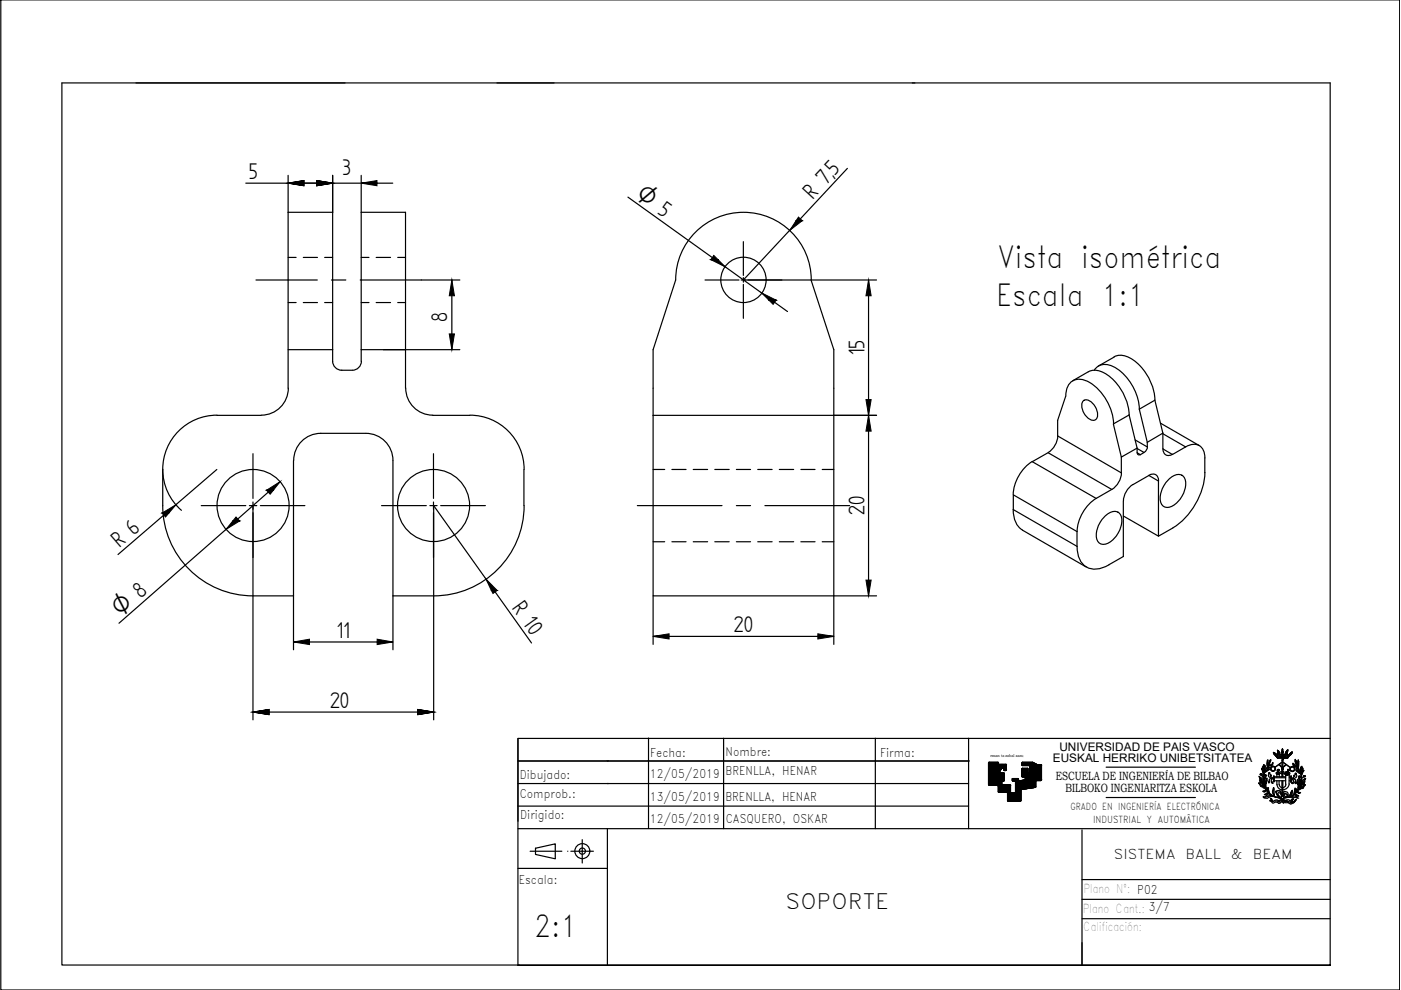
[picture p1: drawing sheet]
<svg xmlns="http://www.w3.org/2000/svg" width="297mm" height="210mm" viewBox="0 0 297 210" stroke-linecap="round" stroke-linejoin="round" font-family="sans-serif">
<!-- layer: 0 -->
<g fill="none" stroke="#000" stroke-width=".25">
<path d="M.2 0h296.6v209.9h-296.6zM61.1 38.8h3.3M67.1 38.8h3.4M149.5 59.4h7.2M157.1 59.4h1M157.6 51.2v7.2M157.6 58.9v.9M158.6 59.4h7.2M157.6 60.3v7.2M53.6 96.2v9.5M91.9 96.2v9.5M42.7 107.2h9.4"/>
<path d="M52.9 107.2h1.5M53.6 106.4v1.6M53.6 108.7v9.5M55.2 107.2h9.4M80.9 107.2h9.5M91.1 107.2h1.6M91.9 106.4v1.6M91.9 108.7v9.5M93.4 107.2h9.5M53.6 151h3.4M88.6 151h3.3M209.6 165.7h2.8"/>
<path d="M209.6 165.5h3.3M209.6 165.4h3.3M209.6 165.3h3.3M209.6 165.2h3.3M209.6 165.1h3.3M209.6 165h3.3M209.6 164.9h3.3M209.6 164.8h3.3M209.6 164.7h3.3M209.6 164.6h3.3M209.6 164.5h3.3M209.6 164.4h3.3"/>
<path d="M209.6 164.3h3.3M209.6 164.2h3.3M209.6 164.1h3.3M209.6 164h3.3M209.6 163.9h3.3M209.6 163.8h2.3M209.6 163.7h2.3M209.6 163.5h2.4M209.6 163.3h2.5M209.6 163.2h2.6M209.6 163h2.7M209.6 162.8h3.8"/>
<path d="M209.6 162.7h3.8M209.6 162.6h3.8M209.6 162.5h3.8M209.6 162.4h3.8M209.6 162.3h3.8M209.6 162.2h3.8M209.6 162h2.1v6M209.6 162h2.1M209.6 161.9h2.1M209.6 161.8h2.1M209.6 166.4v-4.7h2.1l-.1 4.9h2.6M209.6 165.8h2.8"/>
<path d="M209.6 165.9h2.8M209.6 166h2.8M209.6 166.1h2.8M209.6 166.2h2.8M209.6 166.3h2.8M209.6 166.4h2.8v1.6M209.6 166.4h4.6l-.1 3.5M209.7 161.6v4.9M209.8 161.6v4.9M209.9 161.6v4.9M210 161.6v4.9M210.1 161.6v4.9"/>
<path d="M210.2 161.6v4.9M210.3 161.6v4.9M210.4 161.6v4.9M210.5 161.6v4.9M210.6 161.6v4.9M210.7 161.6v4.9M210.8 161.6v4.9M210.9 161.6v4.9M211 161.6v4.9M211.1 161.6v4.9M211.2 161.6v4.9M211.3 161.6v4.9"/>
<path d="M211.4 161.6v4.9M211.5 161.6v4.9h2.7M211.6 166.6h2.6M211.6 161.6v4.9M211.7 166.7h2.5M211.7 166.8h2.5M211.7 166.9h2.5M211.7 167h2.5M211.7 167.1h2.5M211.7 167.2h2.5M211.7 167.3h2.5M211.7 167.4h2.5"/>
<path d="M211.7 167.5h2.5M211.7 167.6h2.5M211.7 167.7h2.5M211.7 167.8h2.5M211.7 167.9h2.5M211.7 168h2.5M211.8 162.1v5.9M211.9 162.1v5.9M211.9 162.1v1.5h-2.3M211.9 163.8v4.2M212 162.1v1.4h-2.4M212 163.8v4.2"/>
<path d="M212 163.9v4.1M212.1 163.3l-2.5 .1M212.1 162.1l-.1 1.4M212.1 162.1v1.2M212.1 163.9v4.1M212.2 162.1v1h-2.6M212.2 163.9v4.1M212.3 163.9v4.1M212.3 162.1v1M212.4 162.1v.8M212.4 163.9v4.1M212.4 163.9v1.8h-2.8"/>
<path d="M212.4 162.1v.8h-2.8M212.5 162.1v.8M212.5 163.9v1.7M212.5 166.4v1.6M212.6 162.1v.8M212.6 163.9v1.7M212.6 166.4v1.6M212.7 162.1v.8h.7M212.7 163.9v1.7M212.7 166.4v1.6M212.8 162.1v.8M212.8 163.9v1.7"/>
<path d="M212.8 166.4v1.6M212.8 163.9v1.7h-3.2M212.8 163.3h.6M212.8 163.2h.6M212.8 163.1h.6M212.8 163h.6M212.8 162.1v.9h.6M212.9 162.1v1.2h.4v-1.2h-3.7M212.9 163.9v1.6M212.9 166.4v1.6M212.9 162.1v1.3M213 162.1v1.3"/>
<path d="M213 166.4v1.6M213.1 162.1v1.3M213.1 166.4v1.6M213.2 162.1v1.3M213.2 166.4v1.6M213.3 166.4v1.6M213.4 166.4v1.6M213.5 166.4v1.6M213.6 168.1h.7v1.8M213.6 166.4v1.7h.8l-.1 1.8M213.6 168.2h2.9M213.6 168.3h2.9"/>
<path d="M213.6 168.4h2.9M213.6 168.5h2.9M213.6 168.6h2.9M213.6 168.7h2.9M213.6 168.8h2.9M213.6 168.9h2.9M213.6 169h2.9M213.6 169.1h2.9M213.6 169.2h2.9M213.6 169.3h2.9M213.6 169.4h2.9M213.6 169.5h2.9"/>
<path d="M213.6 169.6h2.9M213.6 169.8h2.9M213.7 166.4v3.4M213.8 166.4v3.5M213.9 166.4v3.5M214 166.4v3.5M214.2 166.5v3.4M214.5 168.1v1.8M214.6 165.5h1.4v4.4M214.6 165.5h1.3M214.6 165.4h1.3M214.6 165.3h1.3"/>
<path d="M214.6 165.2h1.3M214.6 165.2h1.3v4.7M214.6 168.1v1.8M214.7 165.1v.5M214.7 168.1v1.8M214.7 165.1v.5h4.9M214.8 165.1v.5M214.8 168.1v1.8M214.9 165.1v.5M214.9 168.1v1.8M215 165.1v.5M215 168.1v1.8"/>
<path d="M215.1 165.1v.5M215.1 168.1v1.8M215.2 168.1h1.3M215.2 165.1v.5M215.2 168.1v1.8M215.3 165.7h4.3M215.3 168.1h1.2M215.3 165.1v.6h4.3M215.3 165.8h4.3M215.3 165.9h4.3M215.3 166h4.3M215.3 166.1h4.3"/>
<path d="M215.3 166.2h4.3M215.3 166.3h4.3M215.3 166.4h4.3M215.3 166.5h4.3M215.3 166.6h4.3M215.3 166.7h4.3M215.3 166.8h4.3M215.3 167.2h2.4M215.3 167.5h1.2M215.3 167.6h1.2M215.3 167.7h1.2M215.3 167.8h1.2"/>
<path d="M215.3 167.9h1.2M215.3 168h1.2M215.3 168v1.9M215.3 165.1v4.8M215.4 165.1v4.8M215.5 165.1v4.8M215.6 165.1v4.8M215.7 165.1v4.8M215.8 165.1v4.8M216 165.5v4.4M216.2 165.5v4.4M216.3 165.5v4.4h-2.6v-3.5"/>
<path d="M216.4 165.5v4.4M216.4 165.5v4.3h-2.8M216.5 165.5v1.9h-1.2M216.5 165.5v1.9M216.7 164.6h4.1M216.7 164.5h4.1M216.7 164.4h4.1M216.7 164.3h4.1M216.7 164.2h4.1M216.7 164.1h4.1M216.7 164h4.1M216.7 163.9h1.3"/>
<path d="M216.7 163.8h1.2M216.7 163.7h1.2M216.7 163.6h1.2M216.7 163.5h1.2M216.7 163.3h1.2M216.7 163.2h1.2M216.7 163.1h1.2M216.7 163h1.2M216.7 163h1.2v4.2M216.7 162.2h4.1M216.7 162.2h4M216.7 162.1h3.1v3.4"/>
<path d="M216.7 162h3.1v3.5M216.7 162h2.9M216.7 161.9h2.8v5M216.7 161.9h2.7v5.1M216.7 161.8h2.6v5.2M216.7 161.8h2.5v5.2M216.7 165.5v1.9M216.7 161.6v.7M216.7 162.9v1.8M216.8 161.6v.7M216.8 162.9v1.8M216.8 165.5v1.9"/>
<path d="M216.9 161.6v.7M216.9 162.9v1.8M217 161.6v.7M217 162.9v1.8M217 165.4v1.9M217.1 161.6v.7M217.1 162.9v1.8M217.1 165.4v1.9M217.2 161.6v.7M217.2 162.9v1.8M217.2 165.4v1.9M217.3 162.9v1.8h3.5"/>
<path d="M217.3 161.6v.7M217.3 162.9v1.9h3.5M217.4 165.2h3.4M217.4 165.1h3.4M217.4 165h3.4M217.4 164.9h3.4M217.4 162.9v2h3.4M217.4 161.6v.7M217.4 162.9v4.4M217.5 161.6v.7M217.5 162.9v4.3M217.6 161.6v.7"/>
<path d="M217.6 162.9v4.3M217.7 161.6v.7M217.8 162.9l-.1 4.3M217.8 161.6v.7M217.8 162.9v4.3M217.9 161.6v.7M218.1 161.6v.7M218.1 164v3.1M218.2 161.6v.7M218.2 164v3.1M218.3 161.6v.7M218.3 164v3.1"/>
<path d="M218.3 161.6v.8M218.3 163.9v3.2M218.4 163.9h2.4M218.4 163.8h2.4M218.4 163.7h2.4M218.4 163.6h2.4M218.4 163.5h2.4M218.4 163.3h2.4M218.4 163.2h2.4M218.4 163.1h2.4M218.4 163h2.4M218.4 162.9h2.4"/>
<path d="M218.4 162.8h2.4M218.4 162.7h2.4M218.4 162.6h2.4M218.4 162.5h2.4M218.4 162.4h2.4M218.4 161.6v5.5M218.4 161.6v5.5h-3.1M218.5 161.6v5.5M218.6 161.6v5.5M218.7 161.6v5.5M218.8 161.6v5.5h-3.5M218.9 161.6v5.5"/>
<path d="M218.9 161.6v5.4M219 161.7v5.3M219.1 161.7h-2.4v.6h4.1M219.1 161.7v5.3M219.2 161.8v5.2h-3.9M219.3 161.9v5.1M219.6 161.9v5h-4.3M219.6 165.5h-3.3l-.1 4.4M219.7 162v3.5M219.9 162.1v3.4M220 162.2v3.3M220.1 162.2v3.3"/>
<path d="M220.2 162.2v3.3M220.3 162.2v3.3M220.4 162.2v3.3M220.5 162.2v3.3M220.6 162.2v3.3M220.7 165.5h-4.1v1.9h-1.3M220.8 162.2v3.2h-3.9v2l-1.6-.1M220.8 162.2v3.2h-3.5v1.9M220.8 165.3h-3.5v2h-2M220.8 165.2h-3.4v2.1M220.8 164.7h-4.1v-1.7h1.2v4.2M229.4 199.9v4.8"/>
<path d="M229.4 194.8h52.6M229.4 190.7h52.6M229.4 186.5h52.6"/>
</g>
<!-- layer: CAJETIN -->
<g fill="none" stroke="#000" stroke-width=".25">
<path d="M109.8 156.6v48.1M137.5 156.5v19.2M153.4 156.5v19.2M185.6 156.5v19.2M205.4 156.5v19.2M270 159.6l.3 .4M270 159.5l.4 .4h-.2l.2-.1-.1 .2M270 159.6l.8 1.1-.8-1.2 .8 1.2 .9-.2 1.3 .2-.5 .1-1.6-.1 .8-.2 1.3 .2M270.1 159.7h.1M270.1 159.7l.3 .2-.1 .1M270.1 159.6v.1M270.1 159.7l.1 .3 .1-.2h-.1"/>
<path d="M270.1 159.7l.1 .1M270.2 159.7v.3h.1M270.2 159.8l.1 .2 .1-.2M270.2 159.8h.1M270.3 159.9l.2 .3 .3-.2M270.4 159.8h.1M270.4 159.9l-.2-.1 .1 .2M270.9 159.2l-.1-.1 .1 .1h.1l-.2-.1 .5 1M270.9 159.2l.4 .3-.3 .2M270.9 159.2l.2 .4-.2 .1 .1-.3v.3l-.1-.2h.2l-.2 .2 .1-.3 .3 .1-.3 .2M271 159.3l.2 .3-.2-.2h.1l-.2 .1v-.3v.5M271.1 159.7l.2 .3"/>
<path d="M271.1 159.7h.1M271.8 159.3l-.1 .1M271.8 159.4v.1l.3-.1M271.8 159.3l.1 .1v-.1l-.1 .2zM271.9 159.1v-.3v1.1M271.9 159.4v.5M271.9 159.1l-.1 .4M271.9 158.8l.1 .2-.2 .1zM271.9 159.1l.2 .3-.2-.1M271.9 159.2l.1 .1-.1 .2M272 159.3l-.1 .1v-.3v.4h-.1M272.6 159.6v.1"/>
<path d="M272.6 159.5l.1 .2M272.8 159.5h-.1M272.8 159.3l-.2 .2M272.8 159.1l.2-.1v.2zM272.8 159.4l-.2 .6 .2-.4M272.8 159.3v.4l-.2-.1h.2h-.2l.2-.2M272.9 159.7v-.3v.3h-.3h.3M272.9 159.3l-.3 .3 .2 .1 .1-.3-.1 .1M272.9 159.2l-.3 .4M272.9 159.2v.5M272.9 159.5l-.3 .1M273 159l-.1 .2z"/>
<path d="M273 159l-.5 1.1M273.4 159.8l.1 .1 .1-.1v.3zM273.5 160v-.2h.2h-.3l.4-.2-.8 1.1M273.5 160l-.2 .2-.6-.2h-1.6l-.5 .2M273.6 159.9l-.3 .3-1.1-.3-1.3 .1M273.6 159.7l.4-.3-.5 .5M273.7 159.7v.1zM273.7 159.7h.1M273.7 159.7l-.2 .3M273.8 159.7h-.1M273.8 159.7l-.2 .3h-.1M282 156.6h-172.2v17.5"/>
<path d="M109.8 166.1h95.6M109.8 161.3h95.7M109.8 170.9h95.6M109.8 175.7h172.2M113.5 179.8l4.2-.9v3.2l-4.2-.9zM123.4 178v2.5h-2.4M128.8 161.3h.1M128.8 166.1h.1M128.8 175.7v29M209.7 166.5h1.8M209.7 161.6h1.8M209.7 161.6l-.1 .2v4.5l.1 .1"/>
<path d="M211.5 166.5l.2 1.4 1.8 .1 .2 .1M211.6 161.6l.1 .1M211.7 161.8l.1 .3h1.4M212 163.9h.8M212.3 163l-.4 .6 .1 .2M212.4 162.9h.3l.2 .1M212.5 166.4h1.6M212.5 165.6h.3M212.5 165.6l-.1 .1v.6l.1 .1M212.8 163.8l.1 1.6-.1 .2M212.8 163v.2M212.9 163.2l.1 .1"/>
<path d="M213.3 162l.1 .2M213.4 162.2v1M213.4 163.2l-.4 .2M213.6 168.2v1.5l.2 .2M213.7 169.9h2.6M214.1 166.4l.2 .1M214.2 166.6v1.4l.2 .1M214.6 165.1h.1M214.6 165.1l.1 .4 .6 .2v2.3l-.9 .1M214.6 165.1h1.2l.1 .3M215.9 165.4l.2 .1M216.5 167.5v2.2l-.2 .2"/>
<path d="M216.6 167.4l-.1 .1M216.8 161.6h2.1M216.8 162.9h1M216.8 162.9l-.1 .1v1.6l.1 .1h.5M216.8 161.6l-.1 .2v.5h1.5M217.3 165.4l-1.2 .2M217.3 164.7l.1 .1M217.4 164.9v.3M217.4 165.2l-.1 .1M217.8 162.9l.2 .1-.1 .8 .2 .1M218.1 164h.1M218.2 162.3l.2 .1"/>
<path d="M218.4 162.4v1.4l-.2 .1M218.9 161.6h.1M218.9 161.6l1 .5M219.6 165.6l-.1 1.3-3 .5M219.8 165.5h.9M219.8 165.5l-.2 .1M219.9 162.1h.1M220 162.2h.7M220.7 162.1l.2 .2M220.8 162.3v3M220.9 165.3l-.2 .2M229.4 176v28.7"/>
<path d="M234.5 162.7h18.9M234.5 169.1h18.9M267 166l.5 .7 .4 .1M267 164.6l.3 .4M267 165.4l.1 .4 .7 .8M267 165.4l.6 .4 .2 .6M267 165.4l.3 .4 .4 .2 .1 .4M267.2 164.1l.6 .6M267.2 164.1h.2v.3M267.2 164.1l.2 .3M267.2 164.1l.2 .2M267.3 164.9l.2 .3"/>
<path d="M267.4 164.4l.4 .2 .4-.4 .2 .2h-.2v.1M267.4 165.4l.3 .5M267.4 165.2l.1 .3M267.7 165.7l-.1-.2a.82 .82 0 0 0-.6-.9l.6 1.2M267.9 165.4l-.1 .6M268 163l.1-.8 .2 .7-.3 1M268 162.1l-.2 .5 .1 1.3M268 163.8l.8-.7 .4-.1-1.3 1.1-.1-.2-.3-1 .1 .4 .1-.7 .3-.5 .1 .3-.3 .3 .2 .3-.1 1M268.1 166.9l-.3-.3-.3-.1-.3-.4-.4-.1a1.29 1.29 0 0 0 1 .9v.2h.3M268.1 165.2v.3M268.1 164.4v.1M268.1 167l.5-1.4v-.6l-.2 .9v.9l-.2 .3"/>
<path d="M268.1 167.1l-.1-.6v-1.2a.45 .45 0 0 1 .4-.6l-.3 .5 .2 .5-.2 .4v1M268.1 162.2v1.1M268.1 165.5v1M268.2 164.3l.2 .1M268.3 164.3l-.5 .4M268.3 164.8l-.2 .4M268.4 164.4l-.3 .1M268.4 164.4l-.1 .1M268.5 167.2l.1-.2 .1 .2-.2 .4M268.6 167.2v-.1l-.1 .4a.44 .44 0 0 1-.3 .4 .44 .44 0 0 1-.5-.1l.7-.2M268.7 161.2l.1-.1 .1 .2-.2 1.3zM268.8 162.7h.2l-.4 .2 .3-.2"/>
<path d="M268.8 161.1l-.1 1.3M268.9 168.5l-.8 .5-.3-.1 .3 .3h.7a1.23 1.23 0 0 1 1.6-.1l1.2 .1M268.9 168.5l1.1 .3M268.9 168.2h-.3l-.3 .3M268.9 167l-.1 .5 .2 .6M269 168.2h-.2a.45 .45 0 0 1-.7 .3l.9-.5-.3-.5 .2-.5v.5l.2 .3a.62 .62 0 0 0 .5 .8l.2 .2M269 163.9l.2 .1M269 162.3a4 4 0 0 0-.9 4.3 4 4 0 0 0 3.6 2.6M269.1 165.8v-.1l.1 .1M269.2 162.2l.2-1.1a1.73 1.73 0 0 0-.5 1.3M269.2 164.1v-.3l-.2 .1 .2-.1-.3 .6a.98 .98 0 0 0 1.1 .6M269.2 162.2a4 4 0 0 0-1.3 4.4 4 4 0 0 0 3.7 2.6"/>
<path d="M269.2 163l-1 .7M269.3 164.5l.2-.2a.58 .58 0 0 0 .5 .7M269.4 164.3v.1M269.4 161.1l-.5 1.3M269.5 169.7l-.2-.4h.3l.3 .6M269.6 165.2l-.1 .4 .3 .4v-.2l-.2 .2h.2M269.8 168.8l-1.9 .3v-.2M269.9 161.7l-.2 .4-.5 .2a.51 .51 0 0 0 .5 0 .51 .51 0 0 0 .2-.6l-.4 .5-.5 .2 .2-.2M270 165l-.4 .3M270 167.1l-.1 .8 .1 .6M270 165h-.5a.45 .45 0 0 0-.4 .7l.1-.1-.2 .4v-.3l.2 .2M270.1 164.5v1.3"/>
<path d="M270.1 168.9v-.2a1.36 1.36 0 0 1-.1-1.7l.2 1.9M270.2 165.5h2.4M270.2 164.7l-.1-.2v1.3l.1-.3M270.2 164.9h2.4M270.6 160.1a3.7 3.7 0 0 1 2.6 .1l-1-.3-1.6 .3M270.7 163.7h.5l.2 .3-.2 .2h-.5l-.2-.3zM270.7 160.5l.6-.1 1.8 .1M270.7 164.2v.5M270.7 165.5v.9M270.8 166.3a1.16 1.16 0 0 0 1 1.2M270.8 164.1h.5M270.8 160.4h-.1"/>
<path d="M270.9 160.4l1.3-.2 .9 .2M270.9 164.1h.4v-.3h-.4v.4M270.9 163.6h.1M270.9 160.7l1.1-.1 .9 .1M270.9 163.6v.1M271 169.7l.4 .1 .4-.5-.1 .3a.26 .26 0 0 0-.3 0 .26 .26 0 0 0-.1 .3h-1M271 160.7l.9-.1 .9 .1M271 163.6v.6M271 163.2l.1 .1M271 163.2h.1M271 163.2l-.1 .5v-.3l-.2-.1 .3-.2v.4M271 163.4l.1 .8"/>
<path d="M271 163.7v.5M271.1 163.7v.5v-.5M271.1 163.7v.5M271.2 162.1l.7 .7-.7-.7 .7 .7v-.2l-.1 .4M271.2 163.7v.5M271.2 165.5v.8M271.2 166.3a.7 .7 0 0 0 .6 .7M271.2 163.8v.9M271.3 163.8h-.5v.3h.5l.1-.2h-.6v.1M271.3 170.2l-.1 .1M271.4 164h-.6h.6M271.4 163.9l-.6 .1h.6"/>
<path d="M271.4 164h.1M271.5 163.6l.4-.1 .3 .1-.3 .2zM271.6 170h.2M271.7 162.7l.1 .5v-.4v.2M271.7 168.7l-.2-1-1.1 .1 .2 .2 .1 .5 .3 .5 .6 .2M271.8 160.5l-.6 .1M271.8 169.3l-.4 1-1.1-.2a.48 .48 0 0 1-.5 .2 .48 .48 0 0 1-.3-.5h-.3l.3-.1 .4 .2a.8 .8 0 0 1 1.1-.1M271.8 165.5v3.3a1.13 1.13 0 0 0-.9-1.2l-.4 .4 .2 .3 .3 .5 .6 .3-.6-.6-.1-.3 .2-.2 .3 .2 .3 .7M271.8 161.2v3.5M271.9 169.3v.5l-.2 .1 .4 .4 .2-.1v-.5l-.3-.4 .5 .6-.2-.2 .6 .2-.4-.2 .5-.1 .6 .3a.79 .79 0 0 0 1.2-.3l-.5 .6M271.9 163.8v.4v-.4l.1 .1-.1 .3M271.9 161.1l.1 .1h-.2z"/>
<path d="M271.9 162.1v2.6M271.9 165.5v3.3M271.9 161.5l-1.6 1.2 1.6-1.1 1.7 1.1M271.9 169.4l.2 .9M271.9 161.5l1.7 1.2M272 161.2v3.5M272 165.5v3.3M272.1 168.8l-.1-.8 .3-.2 .6 .2a.75 .75 0 0 1 0 1l-.5 .1M272.1 162.7l-.1 .5v-.5v.3v-.1M272.3 170l.2 .2 .6-.1M272.3 168.2l.6 .2 .1 .4-.8 .3 .8-.3-.1-.3-.6-.3-.1 .6zM272.5 163.9h.7"/>
<path d="M272.5 164.1h.7M272.5 164.2h.6v-.4h-.6v.5M272.5 163.8v.3h.7M272.6 164.7h-2.4v.8M272.6 163.7v.6h.7M272.6 164.3h.5M272.6 162.2l-.7 .6 .7-.6-.7 .6v-.2v.4M272.7 163.7v.6M272.8 163.7v.6v-.6M272.8 163.6v.7M272.9 163.6h.1M272.9 163.6v.7"/>
<path d="M272.9 163.7v.6M273 163.7v.6M273 160.7l.8-1.1-.8 1.1M273 160.4h.1M273 163.4l.1 .3v-.3l.2-.1-.3-.2v.4M273 163.3v.1M273 163.2v.1M273 163.2h.1M273 163.3h.1M273 163.4v.9M273.1 163.8v.4M273.1 163.8h-.6h.7v.3h-.7v-.2h.7l-.8 .2"/>
<path d="M273.3 169.1l.3-1.1 .4-.4a.87 .87 0 0 1-.3 1l-.3 .2-.1 .3M273.3 166.3v-2l.2-.3-.2-.3h-.7l-.2 .3 .2 .3v2.1l-.1 .3-.5 .3M273.3 166.2a1.38 1.38 0 0 1-1.3 1.2M273.3 164.7h.3M273.3 164.9h.3M273.4 169l1.1-.2 .4 .1 .3 .3-.4-.1h-1.7M273.5 169.9l.7-.6-.2 .7M273.5 160l.5-.6-.3 .3-.1 .3M273.6 164.7l.1 .8h-.4M273.7 164.7v-.2v1.4v-.3M273.7 164.5v1.4M273.8 168.3l-.4 .4"/>
<path d="M273.9 165.1l.4 .4-.4 .6 .1-.2 .2 .1-.2 .1M273.9 166.1v-.2l.3 .2M274 167.7l-.2 .5M274 170.2h.2M274.1 161.9l.3 .5 .4 .1a.53 .53 0 0 1-.6-.1 .53 .53 0 0 1-.1-.5zM274.1 161.8a4 4 0 0 1 1.7 4.4 4 4 0 0 1-3.6 3M274.2 162l.2 .5 .4 .1M274.3 169.4l-.3 .1-.2 .4M274.4 164.4h.1v.2zM274.4 168.4l.2 .1a.46 .46 0 0 0 .8 .3l-.5-.4h-.4l.3-.7-.2-.4v.4l-.2 .3a.64 .64 0 0 1-.6 .8l-.2 .2M274.4 164.4h.1M274.4 167.4l.2-.1 .1 .5"/>
<path d="M274.4 168v.3M274.5 168.4l.8 .4M274.5 164.6l-.1-.1v-.1a.58 .58 0 0 1-.6 .6M274.5 167.4v.5M274.6 161.4v-.4l.1 .3a1.12 1.12 0 0 1 .3 1.2M274.6 167.1l-.2 .9M274.6 169.6l.3-.2-.2 .3a1 1 0 0 1-1.6 .5v-.3l-.2-.1M274.6 166l.1-.2v.2M274.6 161l.4 .5v.5M274.6 167.1l.1 .3M274.7 164l.1 .2v-.2h-.1M274.7 161.3l.3 1.1"/>
<path d="M274.7 167.8l-.2 .2M274.7 164.2v-.2h.2h-.3l.4 .5a.98 .98 0 0 1-1.2 .6h.5a.44 .44 0 0 1 .4 .7l-.1-.1 .1 .5 .1-.4-.2 .2M274.7 165.8l.1 .3-.3-.1h.2M274.8 169.6l-.5 .5-.2 .1v-.1a.9 .9 0 0 1-1.1-.2l-.5-.2M274.8 162.5l.2 .1-.4-1.2 .1-.1a1.99 1.99 0 0 1 .4 1.5M274.8 164l-.2 .1M274.9 162.3a4.1 4.1 0 0 1-1.6 6.8h-1.1M274.9 163.3l.6 .6M274.9 163l.1 .1 .1-.1M274.9 162.9l.5 .3M274.9 162.9v.1M275 167.4v-.1l-.1 .2h.1l.2 .7h.2l.4-.2-.3 .1-.5-.3"/>
<path d="M275 167.5l-.1-.3-.1 .3 .2 .4M275.1 167.9l.3 .2M275.1 165.2l.1 1.1M275.1 163.3l.6 .7M275.2 162.9v-1.3l.1-.2 .1 .8-.2 .7M275.3 166.4v-.9l-.2-.3-.1 .5 .4 1.6M275.3 161.4v1.1M275.3 166.4l-.2 .7 .2 .3M275.4 161.5l-.1-.4-.1 .5M275.4 167.4l.4-1.7a.6 .6 0 0 0-.5-.7l.2 .5-.1 .5v1.4M275.5 165.2l-.2-.2 .3 .6-.1 .8M275.5 164.6h.2l-.1 .2h-.2z"/>
<path d="M275.5 167.2l.3-.3 .3-.1 .4-.3 .3-.1a1.75 1.75 0 0 1-1.1 1h-.3M275.7 168.1l-.3 .1M275.8 165.7v.5M275.8 162.9v1.1M275.8 164.1l-.5-.3-.6-.5 .5 .1 .6 .7M275.9 164.3l.1-1.9 .3 .5-.1 .7 .3-.3-.6 1.1M275.9 163.3l-.1-.7-.1 .3v.9M276.1 162.7l.1 .4-.1 1M276.4 164.6l-.1 .1M276.4 164.6h.1M276.5 164.5l.1 .2-.6 .3-.2-.3a.21 .21 0 0 0-.3-.2 .21 .21 0 0 0-.2 .3h.4M276.5 164.5l-.1 .1"/>
<path d="M276.5 166.1l-.6 .7-.3 .1M276.6 165.7l-.2 .4M276.6 165.7l-.5 .5-.5 .6M276.6 165.7v.3l-.6 .4M276.7 165.1l.1-.1-.5 1-.5 .4M276.7 165.1l-.5 .3-.4 .8M276.8 166.4l-.6 .5-.7 .4M276.8 165l-.5 .5-.1 .4-.4 .4v-.1M109.8 184.1h19M112.4 180.5h6.7M120.4 180.5h.1M125.8 180.5h-2.4v2.5"/>
<path d="M110.1 204.6h-97v-187h268.9v187.1h-172.2h172.2"/>
<circle cx="269.9" cy="163" r=".53"/>
<circle cx="269.9" cy="163" r=".49"/>
<circle cx="269.9" cy="163" r=".44"/>
<circle cx="272" cy="169.1" r=".28"/>
<circle cx="274" cy="163.1" r=".53"/>
<circle cx="274" cy="163.1" r=".49"/>
<circle cx="274" cy="163.1" r=".44"/>
<circle cx="276.5" cy="164.6" r=".13"/>
<circle cx="123.5" cy="180.5" r="1.59"/>
<circle cx="123.5" cy="180.5" r=".66"/>
</g>
<g fill="none" stroke="#000" stroke-width=".21">
<path d="M270 159.7h.1M270.1 159.7h.1M270.2 159.8h.1M270.3 159.9h.1M270.4 159.8h.1M270.4 160h.1M270.9 159.2h.1M271.2 159.6h.1M271.9 159h.1M271.9 159.3h.1M271.9 159.5h.1M272.6 159.5h.1"/>
<path d="M272.9 159.2h.1M273.5 160h.1M273.5 159.8h.1M273.5 159.9h.1M273.6 159.8h.1M273.7 159.7h.1M273.8 159.7h.1M267.2 164.2h.1M267.2 164.1h.1M267.3 164.1h.1M267.4 164.1h.1M267.4 164.2h.1"/>
<path d="M267.4 164.3h.1M267.4 164.4h.1M267.8 165.8h.1M268 166.5h.1M268.3 164.5h.1M268.4 164.4h.1M268.4 167.6h.1M268.8 163.1h.1M268.8 162.6h.1M269 162.7h.1M269.2 162.2h.1M269.8 166h.1"/>
<path d="M270.9 163.4h.1M271 163.3h.1M271 163.4h.1M271 163.1h.1M271 163.2h.1M271.1 163.3h.1M271.9 161.1h.1M272.5 169.1h.1M273 163.3h.1M273 163.1h.1M273 163.4h.1M273 163.2h.1"/>
<path d="M273.1 163.3h.1M273.1 163.4h.1M273.7 165.4h.1M273.7 165.9h.1M274 166.1h.1M274.8 162.4h.1M274.9 163h.1M275.1 163.3h.1M275.1 167.9h.1M275.2 169.2h.1M275.4 164.8h.1M275.5 164.9h.1"/>
<path d="M275.6 166.8h.1M275.8 166.2h.1M276.4 164.7h.1M276.4 164.6h.1M276.5 164.6h.1M276.5 164.5h.1M276.6 164.6h.1"/>
</g>
<!-- layer: Predeterminado -->
<g fill="none" stroke="#000" stroke-width=".25">
<path d="M52.1 38.8h9M61.1 37.2v7.8M63.8 38.8h19.5M70.5 37.2v7.8M76.6 37.2v7.8M179.7 35.7l-22.1 23.7h28.2M54.3 59.4h13M70.3 59.4h3M76.4 59.4h21.1M95.8 59.4v14.7M133.1 41.8l33.9 24.3M184.1 59.4v66.9"/>
<path d="M81.3 74.1h16.2M34.5 99.5a11.5 11.5 0 0 0 4 8.7M46 99.5l-21 18.1M176.8 88.1h9M53.6 107.2v45.4M59.4 102.1l-34.2 30M135.1 107.2h18M156.1 107.2h3M162.2 107.2h17.9M62.2 126.3v11.5M62.2 136.1h21.1M83.3 126.3v11.5"/>
<path d="M112.7 136.3l-20.8-29.1v45.4M138.5 126.3v10.3M138.5 134.9h38.3M185.8 126.3h-9v10.3M57 151h31.6"/>
</g>
<!-- layer: SOPORTE -->
<g fill="none" stroke="#000" stroke-width=".25">
<path d="M61.1 54.6h1.7M64.3 54.6h3M68.8 54.6h1.7M76.6 54.6h1.6M79.8 54.6h3M84.3 54.6h1.7M172 59.4l4.8 14.7v14M172 59.3a14.4 14.4 0 0 0-14.4-14.3 14.4 14.4 0 0 0-14.3 14.3l-4.8 14.8v14M61.1 74.1v8.2M61.1 64.1h1.7M64.3 64.1h3M68.8 64.1h1.7"/>
<path d="M70.5 74.1h-9.4v-29.1h9.4v31.6a1.93 1.93 0 0 0 2 1.9h2.2a1.93 1.93 0 0 0 1.9-1.9M76.6 76.6v-31.6h9.4v37.3M76.6 74.1h9.4M76.6 64.1h1.6M79.8 64.1h3M84.3 64.1h1.7M232 78.5a2.91 2.91 0 0 1 4.2-.7 11.2 11.2 0 0 1 5.4 8.9M236.2 75.7a3.9 3.9 0 0 1 4.1 .6 11.4 11.4 0 0 1 4.6 8.5M236.2 75.7l-3.3 1.9M46 88a11.5 11.5 0 0 0-11.5 11.5v7.7a19.2 19.2 0 0 0 19.2 19.1h8.5v-28.7M61.1 82.3a5.7 5.7 0 0 1-5.7 5.7l-9.4 .1M77.6 91.9h-9.6a5.7 5.7 0 0 0-5.7 5.7"/>
<path d="M77.6 91.9a5.7 5.7 0 0 1 5.7 5.7v28.7h8.6a19.2 19.2 0 0 0 19.2-19.1M86 82.3a5.7 5.7 0 0 0 5.8 5.7l7.8 .1M99.6 88a11.5 11.5 0 0 1 11.5 11.5M111.1 99.5v7.7M138.5 88.1v38.2h38.3v-38.2M138.5 88.1h38.3M138.5 99.5h2.4M142.5 99.5h3M147 99.5h3M151.6 99.5h3M156.1 99.5h3M160.7 99.5h3"/>
<path d="M165.2 99.5h3.1M169.8 99.5h3M174.3 99.5h2.5M218.9 97.9l3.3-1.9 13.5 7.8-3.3 1.9zM218.9 97.8a8.9 8.9 0 0 0-4.1 7.1M224.2 92.4l13.5 7.9v-3.4M224.3 92.4a4.4 4.4 0 0 1-2.1 3.5M225.9 84l-1.7 5.1v3.3M226 84a3.1 3.1 0 0 1 2.7-3.6 7.9 7.9 0 0 1 5.9 4.5 10.6 10.6 0 0 1 1.5 5M227.4 80.7l3.3-1.9a3.9 3.9 0 0 1 4.1 .7 11.4 11.4 0 0 1 4.6 8.5M229.6 85.1a1.48 1.48 0 0 1 2.3 .6 2.88 2.88 0 0 1 .6 3.1 1.48 1.48 0 0 1-2.3-.6 2.88 2.88 0 0 1-.6-3.1zM236.1 89.9l3.3-1.9 1.7 7-3.4 1.9z"/>
<path d="M240.7 93.3l2.5 1.5v-1M241.1 95v1l.7 .4 .8-.5-1.5-.8M241.1 96l.2 .4h.5M241.6 86.8l1.6 7M241.6 86.8l3.3-1.9 1.6 6.9M243.3 94.7a1.44 1.44 0 0 1-.7 1.2M246 89.7l8.3 4.8M246.5 91.8v3.4l2.1 1.2 2.8-1.6M246.5 91.8l-3.3 2M246.5 92l4.9 2.8M246.6 95.1a1.25 1.25 0 0 0 .6 1.3 1.25 1.25 0 0 0 1.4-.1M251.4 94.7a2.49 2.49 0 0 1 2.9-.2 2.49 2.49 0 0 1 1.2 2.6"/>
<path d="M255.4 97.1v3.1M138.5 114.9h2.4M142.5 114.9h3M147 114.9h3M151.6 114.9h3M156.1 114.9h3M160.7 114.9h3M165.2 114.9h3.1M169.8 114.9h3M174.3 114.9h2.5M214.8 108a4.9 4.9 0 0 0 2 4.4M214.8 108v-3.1l13.5 7.8"/>
<path d="M214.8 108l13.5 7.8M216.8 112.4l13.5 7.8M228.3 112.7v3.1M232.4 105.7a8.9 8.9 0 0 0-4 7M234.3 109.5a2.63 2.63 0 0 1 2.8-.9 2.93 2.93 0 0 1 .4 3.6 4.6 4.6 0 0 1-3.8 3.2 1.77 1.77 0 0 1-1.3-2.3 6.1 6.1 0 0 1 1.9-3.6zM237.8 100.3a4.4 4.4 0 0 1-2.1 3.5M238.2 109.4l7.4 4.3 3.1-1.8M238.2 106.3v11.7l-3.1 1.7a4.3 4.3 0 0 1-5.6-.2 5.6 5.6 0 0 1-1.1-3.7M240.2 102.8l3.4-2 2 1.2v11.7M240.2 102.7a4.4 4.4 0 0 0-2 3.5M243.6 100.8a1.25 1.25 0 0 1 1.4-.2 1.25 1.25 0 0 1 .6 1.4M247.8 101.6a2.63 2.63 0 0 1 2.8-.8 2.93 2.93 0 0 1 .4 3.6 4.6 4.6 0 0 1-3.7 3.2 1.77 1.77 0 0 1-1.3-2.3 6.1 6.1 0 0 1 1.8-3.7z"/>
<path d="M255.5 100.2a15 15 0 0 1-6.8 11.7"/>
<circle cx="157.6" cy="59.3" r="4.8"/>
<circle cx="53.7" cy="107.2" r="7.6"/>
<circle cx="91.9" cy="107.2" r="7.6"/>
</g>
<!-- layer: Predeterminado -->
<g fill="#000" stroke="#000" stroke-width=".21">
<path d="M95.8 59.4l.6 3.3h-1.2zM184.1 59.4l.6 3.3h-1.1zM95.2 70.8h1.2l-.6 3.3zM183.6 84.7h1.1l-.6 3.4zM184.1 88.1l.6 3.3h-1.1zM183.6 123h1.1l-.6 3.3z"/>
<path d="M67.1 38.3l3.4 .5h-3.4zM67.1 38.8v.6l3.4-.6z"/>
<path d="M76.6 38.8l3.3-.5v.5zM76.6 38.8l3.3 .6v-.6z"/>
<path d="M151.3 54.2l.9 .8h-1.5zM150.7 55l3.1 1.6-1.6-1.6z"/>
<path d="M169.3 46l.8 .8h-1.3zM168.8 46.8l-1.4 2.1 2.7-2.1z"/>
<path d="M161.5 62.1l3 1.5h-1.5zM163 63.6l.9 .9 .6-.9z"/>
<path d="M34.4 108.8l2.9-1.8-1.5 1.8zM34.4 108.8l.7 .8 .7-.8z"/>
<path d="M50 109.6l.8 .9h-1.4zM49.4 110.5l-1.5 1.7 2.9-1.7z"/>
<path d="M56.5 103.9l2.9-1.8-1.4 1.8zM56.5 103.9l.8 .9 .7-.9z"/>
<path d="M62.2 136.1l3.4-.6v.6zM62.2 136.1l3.4 .6v-.6z"/>
<path d="M80 135.5l3.3 .6h-3.3zM80 136.1v.6l3.3-.6z"/>
<path d="M103 122.8l2.4 2.4h-1.2zM104.2 125.2l.3 .6 .9-.6z"/>
<path d="M138.5 134.9l3.4-.5v.5zM138.5 134.9l3.4 .6v-.6z"/>
<path d="M173.4 134.4l3.4 .5h-3.4zM173.4 134.9v.6l3.4-.6z"/>
</g>
<!-- layer: 0 -->
<g fill="#000" stroke="#000" stroke-width=".21">
<path d="M61.1 38.8l3.3 .6v-1.1zM61.1 38.8l3.3 .6v-1.1z"/>
<path d="M67.1 38.3v1.1l3.4-.6zM67.1 38.3v1.1l3.4-.6z"/>
<path d="M53.6 151l3.4 .5v-1.1zM53.6 151l3.4 .5v-1.1z"/>
<path d="M88.6 150.4v1.1l3.3-.5zM88.6 150.4v1.1l3.3-.5z"/>
</g>
<g font-size="6.4">
<text x="211.6" y="56.9">Vista isométrica</text>
<text x="211.2" y="64.9">Escala 1:1</text>
<text x="113.2" y="198.7">2:1</text>
</g>
<g font-size="5.4">
<text x="52.7" y="38">5</text>
<text x="72.6" y="37.2">3</text>
<text x="177" y="37.3" transform="rotate(-47 177 37.3)">5</text>
<text x="172.3" y="42.3" transform="rotate(-47 172.3 42.3)">R 7,</text>
<text x="94.8" y="68.2" transform="rotate(-90 94.8 68.2)">8</text>
<text x="183.3" y="75.3" transform="rotate(-90 183.3 75.3)">15</text>
<text x="183.3" y="109.2" transform="rotate(-90 183.3 109.2)">20</text>
<text x="25.4" y="116.2" transform="rotate(-41 25.4 116.2)">R 6</text>
<text x="108.4" y="128.9" transform="rotate(54 108.4 128.9)">R</text>
<text x="71.4" y="135.3">11</text>
<text x="110.7" y="132.2" transform="rotate(55 110.7 132.2)">10</text>
<text x="155.6" y="134.1">20</text>
<text x="70" y="150.1">20</text>
</g>
<g font-size="5.3">
<text x="134.6" y="41.8" transform="rotate(36 134.6 41.8)">O 5</text>
<text x="25.5" y="130.7" transform="rotate(-41 25.5 130.7)">O 8</text>
</g>
<text font-size="4.5" x="166.5" y="192.8">SOPORTE</text>
<g font-size="2.9">
<text x="236.2" y="182.1">SISTEMA</text>
<text x="251.4" y="182.1">BALL</text>
<text x="261" y="182.1">&amp;</text>
<text x="265.6" y="182.1">BEAM</text>
</g>
<g font-size="2.6">
<text x="229.8" y="189.3">Plano Nº: P02</text>
<text x="229.7" y="193.5">Plano Cant.: 3/7</text>
<text x="229.7" y="197.5">Calificación:</text>
</g>
<g font-size="2.5">
<text x="137.8" y="160.5">Fecha:</text>
<text x="153.8" y="160.2">Nombre:</text>
<text x="186.6" y="160.5">Firma:</text>
<text x="223.2" y="161.6">EUSKAL HERRIKO UNIBETSITATEA</text>
<text x="224.6" y="159.3">UNIVERSIDAD DE PAIS VASCO</text>
<text x="110.2" y="165.2">Dibujado:</text>
<text x="137.8" y="165">12/05/2019</text>
<text x="153.8" y="164.4">BRENLLA, HENAR</text>
<text x="223.9" y="165.3">ESCUELA DE INGENIERÍA DE BILBAO</text>
<text x="225.9" y="167.8">BILBOKO INGENIARITZA ESKOLA</text>
<text x="110.2" y="169.2">Comprob.:</text>
<text x="110.3" y="173.7">Dirigido:</text>
<text x="137.8" y="169.8">13/05/2019</text>
<text x="153.8" y="169.7">BRENLLA, HENAR</text>
<text x="137.8" y="174.5">12/05/2019</text>
<text x="153.9" y="174.5">CASQUERO, OSKAR</text>
<text x="110" y="187.3">Escala:</text>
</g>
<g font-size="2">
<text x="226.9" y="171.7">GRADO EN INGENIERÍA ELECTRÓNICA</text>
<text x="231.8" y="174.6">INDUSTRIAL Y AUTOMÁTICA</text>
</g>
<text font-size=".9" x="210" y="160.5">eman ta zabal zazu</text>
</svg>
